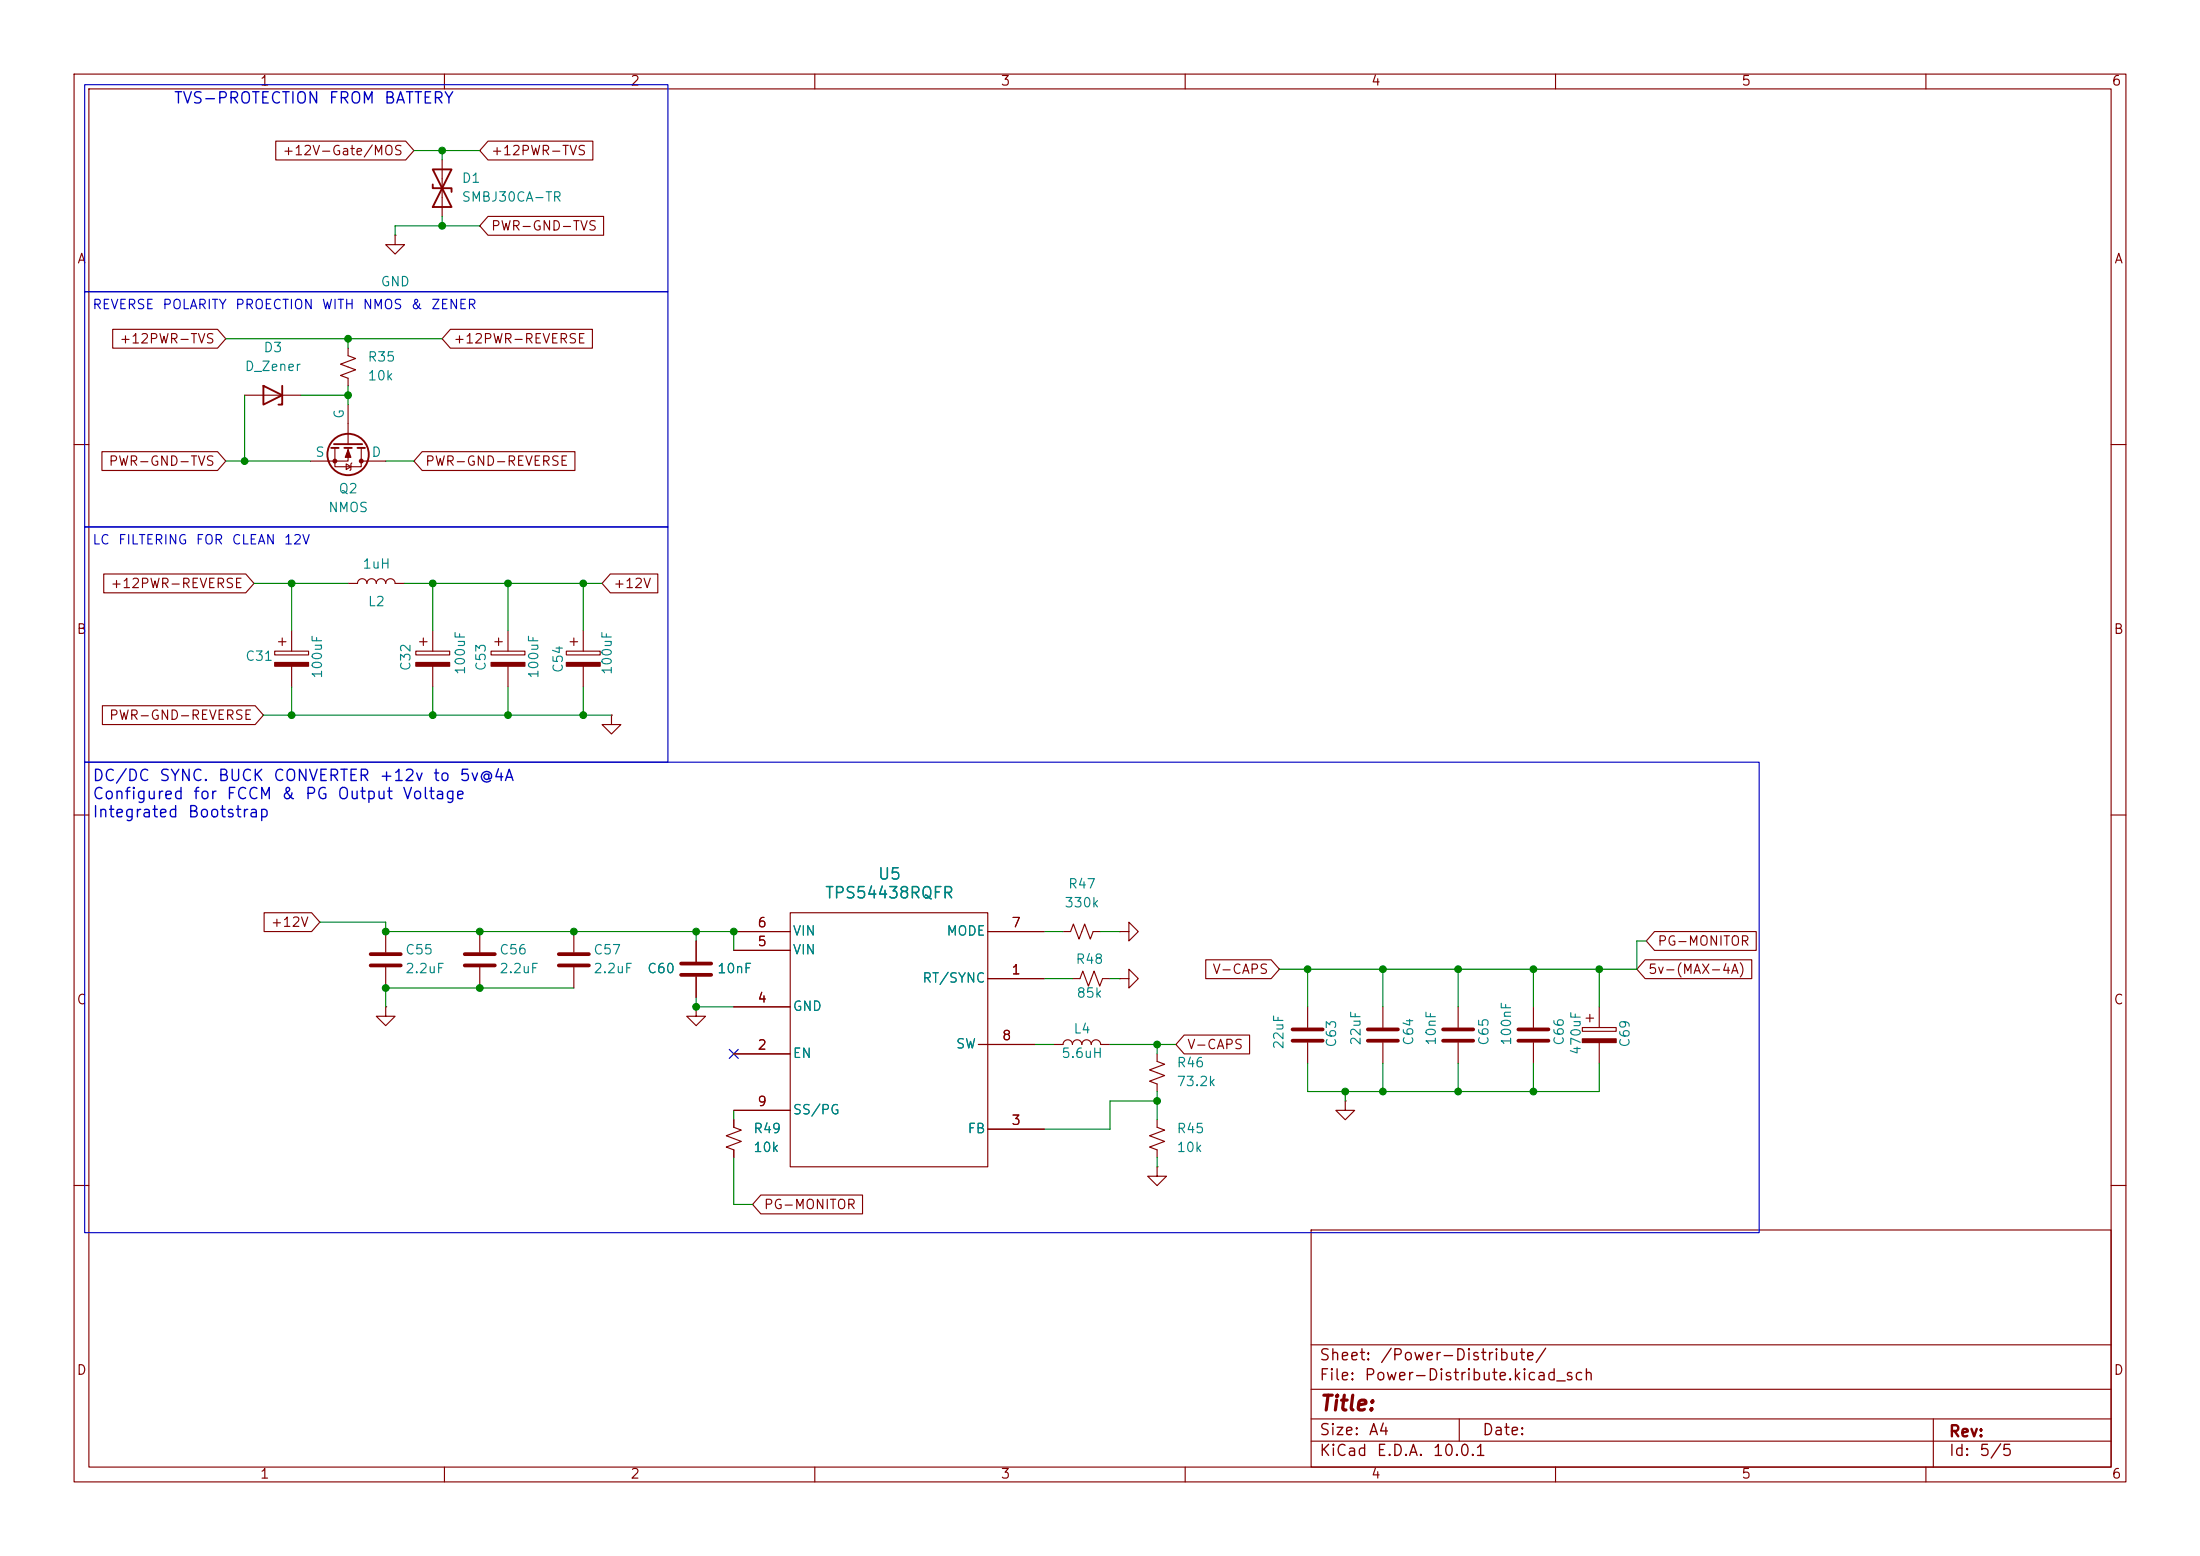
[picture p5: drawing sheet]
<svg xmlns="http://www.w3.org/2000/svg" width="297mm" height="210mm" viewBox="0 0 297 210" stroke-linecap="round" stroke-linejoin="round" font-family="sans-serif">
<path d="M0 0h297v210h-297z" fill="#fff" stroke="#fff" stroke-width=".14"/>
<g fill="none" stroke="#840000" stroke-width=".15">
<path d="M10 10h277v190h-277zM12 12h273v186h-273zM37.2 19h17.6l1.1 1.3-1.1 1.3h-17.6zM60 10v2M65.9 19h14.1v2.6h-14.1l-1.1-1.3zM110 10v2M160 10v2M210 10v2M260 10v2M53.3 31.8v1.2h1.3l-1.3 1.3-1.2-1.3h1.2M53.3 31.8h.1M59.7 21.6v7.6"/>
<path d="M65.9 29.2h15.6v2.6h-15.6l-1.1-1.3zM15.2 44.4h14.2l1.1 1.3-1.1 1.3h-14.2zM33 53.3h7.6M47 47v1l1 .4-2 .7 2 .8-2 .8 1 .4v1M47 54.6v5.3M60.8 44.4h19.2v2.6h-19.2l-1.1-1.3zM10 60h2M13.8 61h15.6l1.1 1.2-1.1 1.3h-15.6zM14 77.5h19.2l1.1 1.2-1.1 1.3h-19.2zM45.2 60.5v2.5h3.6v-2.5M46.7 62.6l.7 .4-.7 .4zM47 60.5v1.7h-5.1"/>
<path d="M47 78.7h1.3a.64 .64 0 0 1 .6-.6 .64 .64 0 0 1 .6 .6 .64 .64 0 0 1 .7-.6 .64 .64 0 0 1 .6 .6 .64 .64 0 0 1 .6-.6 .64 .64 0 0 1 .7 .6 .64 .64 0 0 1 .6-.6 .64 .64 0 0 1 .6 .6h1.3M47.5 62.5l-.1 .1v.8l-.2 .1M48.8 62.2h3.3M57 61h20.6v2.5h-20.6l-1.1-1.3zM82.4 77.5h6.4v2.5h-6.4l-1.1-1.3zM285 60h2M13.8 95.2h20.6l1.2 1.3-1.2 1.3h-20.6zM37.1 87.9h4.6v.5h-4.6zM37.6 86.6h1M38.1 86.1v1M39.4 85.1v2.8M39.4 89.9v2.8"/>
<path d="M56.1 87.9h4.6v.5h-4.6zM56.6 86.6h1.1M57.1 86.1v1M58.4 85.1v2.8M58.4 89.9v2.8M66.3 87.9h4.6v.5h-4.6zM66.8 86.6h1M67.3 86.1v1M68.6 85.1v2.8M68.6 89.9v2.8M76.5 87.9h4.5v.5h-4.5zM77 86.6h1"/>
<path d="M77.5 86.1v1M78.7 85.1v2.8M78.7 89.9v2.8M82.5 96.5v1.3h1.3l-1.3 1.3-1.2-1.3h1.2M82.5 96.5h.1M10 110h2M285 110h2M35.7 123.2h6.4l1.1 1.3-1.1 1.2h-6.4zM52.1 135.9v1.3h1.2l-1.2 1.2-1.3-1.2h1.3M52.1 135.9h.1M52.1 125.7v2.8M52.1 130.6v2.8"/>
<path d="M64.8 125.7v2.8M64.8 130.6v2.8M77.5 125.7v2.8M77.5 130.6v2.8M94 135.9v1.3h1.2l-1.2 1.2-1.3-1.2h1.3M94 135.9h.1M94 127v2.8M94 131.8v2.8M99.1 135.9h7.6M99.1 128.3h7.6M99.1 125.7h7.6M106.7 123.2h26.6v34.3h-26.6z"/>
<path d="M133.3 132.1h7.7M133.3 125.7h7.7M143.5 125.7h1l.4-1 .8 2 .7-2 .8 2 .4-1h1M144.8 132.1h1l.4-1 .7 2 .8-2 .8 2 .3-1h1.1M151.1 132.1h1.3v-1.3l1.3 1.3-1.3 1.3v-1.3M151.1 132.1h.1M151.1 125.7h1.3v-1.2l1.3 1.2-1.3 1.3v-1.3M151.1 125.7h.1M159.9 139.7h8.8v2.5h-8.8l-1.2-1.2zM162.8 129.5h8.8l1.1 1.3-1.1 1.3h-8.8zM176.5 135.9v2.8M186.7 135.9v2.8"/>
<path d="M196.8 135.9v2.8M207 135.9v2.8M213.6 138.7h4.6v.5h-4.6zM214.1 137.4h1M214.6 136.9v1M215.9 135.9v2.8M222.1 129.5h14.4v2.6h-14.4l-1.1-1.3zM223.4 125.7h13.7v2.6h-13.7l-1.2-1.3zM99.1 151.1v1l1 .4-2.1 .8 2.1 .8-2.1 .7 1.1 .4v1M99.1 142.2h7.6M99.1 149.9h7.6M132.1 141h7.6"/>
<path d="M133.3 152.4h7.7M142.2 141h1.3a.64 .64 0 0 1 .6-.7 .64 .64 0 0 1 .7 .7 .64 .64 0 0 1 .6-.7 .64 .64 0 0 1 .6 .7 .64 .64 0 0 1 .7-.7 .64 .64 0 0 1 .6 .7 .64 .64 0 0 1 .7-.7 .64 .64 0 0 1 .6 .7h1.3M156.2 151.1v1l1 .4-2 .8 2 .8-2 .7 1 .4v1M156.2 142.2v1.1l1 .3-2 .8 2 .8-2 .7 1 .4v1M156.2 157.5v1.3h1.3l-1.3 1.2-1.3-1.2h1.3M156.2 157.5h.1M176.5 140.7v2.8M181.6 148.6v1.3h1.3l-1.3 1.2-1.3-1.2h1.3M181.6 148.6h.1M186.7 140.7v2.8M196.8 140.7v2.8M207 140.7v2.8"/>
<path d="M215.9 140.7v2.8M10 160h2M102.7 161.3h13.7v2.5h-13.7l-1.1-1.2zM177 166h108v32h-108zM285 160h2M60 198v2M110 198v2M160 198v2M177 194.5h108M177 191.5h108M177 187.5h108M177 181.5h108"/>
<path d="M197 191.5v3M210 198v2M260 198v2M261 191.5v6.5"/>
</g>
<g fill="none" stroke="#840000" stroke-width=".25">
<path d="M58.4 22.9h2.6l-2.6 5h2.6zM58.4 24.9v.5h2.6v.5M35.6 52.1l2.5 1.2-2.5 1.3zM38.1 52.1v2.5h-.5M45.1 59.9h3.8M44.7 60.5h1M46.5 60.5h1M48.3 60.5h1"/>
<circle cx="47" cy="61.3" r="2.79"/>
</g>
<g fill="#840000" stroke="#840000" stroke-width=".15">
<path d="M47 60.7l.4 1h-.8z"/>
<path d="M66.3 89.4h4.6v.5h-4.6z"/>
<path d="M213.6 140.2h4.6v.5h-4.6z"/>
<path d="M37.1 89.4h4.6v.5h-4.6z"/>
<path d="M56.1 89.4h4.6v.5h-4.6z"/>
<path d="M76.5 89.4h4.5v.5h-4.5z"/>
<circle cx="48.8" cy="62.2" r=".25"/>
<circle cx="45.2" cy="62.2" r=".25"/>
</g>
<g fill="none" stroke="#840000" stroke-width=".51">
<path d="M50 128.8h4.1M50 130.3h4.1M62.7 128.8h4.1M62.7 130.3h4.1M75.4 128.8h4.1M75.4 130.3h4.1M91.9 131.6h4.1M91.9 130h4.1M174.5 138.9h4.1M184.7 138.9h4M194.8 138.9h4.1M205 138.9h4"/>
<path d="M174.5 140.5h4.1M184.7 140.5h4M194.8 140.5h4.1M205 140.5h4"/>
</g>
<g fill="none" stroke="#008400" stroke-width=".15">
<path d="M55.9 20.3h8.9M59.7 20.3v1.3M59.7 29.2v1.3M64.8 30.5h-11.5v1.3M30.5 45.7h29.2M33 53.3v8.9M40.6 53.3h6.4M47 45.7v1.3M47 52.1v2.5M30.5 62.2h11.4M34.3 78.7h12.7M39.4 78.7v6.4"/>
<path d="M52.1 62.2h3.8M54.6 78.7h26.7M58.4 78.7v6.4M68.6 78.7v6.4M78.7 78.7v6.4M35.6 96.5h46.9M39.4 92.7v3.8M58.4 92.7v3.8M68.6 92.7v3.8M78.7 92.7v3.8M43.2 124.5h8.9v1.2h47v2.6M77.5 133.4h-25.4v2.5"/>
<path d="M94 134.6v1.3h5.1M94 125.7v1.3M141 125.7h2.5M141 132.1h3.8M148.6 125.7h2.5M149.9 132.1h1.2M176.5 130.8v5.1M186.7 130.8v5.1M196.8 130.8v5.1M207 130.8v5.1M215.9 130.8v5.1M222.2 127h-1.2v3.8h-48.3"/>
<path d="M99.1 149.9v1.2M99.1 156.2v6.4h2.5M139.7 141h2.5M149.9 141h8.8M156.2 141v1.2M156.2 147.3v3.8M156.2 156.2v1.3M156.2 148.6h-6.3v3.8h-8.9M176.5 143.5v3.8h39.4v-3.8M181.6 147.3v1.3M186.7 143.5v3.8M196.8 143.5v3.8"/>
<path d="M207 143.5v3.8"/>
</g>
<path d="M98.5 141.6l1.2 1.2M99.7 141.6l-1.2 1.2" fill="none" stroke="#000084" stroke-width=".15"/>
<path d="M11.4 11.4h78.8v28h-78.8zM11.4 39.4h78.8v31.7h-78.8zM11.4 71.1h78.8v31.8h-78.8zM11.4 102.9h226.1v63.5h-226.1z" fill="none" stroke="#0000c2" stroke-width=".15"/>
<g fill="#008400" stroke="#008400" stroke-width=".14">
<circle cx="59.7" cy="20.3" r=".46"/>
<circle cx="47" cy="45.7" r=".46"/>
<circle cx="47" cy="53.3" r=".46"/>
<circle cx="33" cy="62.2" r=".46"/>
<circle cx="215.9" cy="130.8" r=".46"/>
<circle cx="207" cy="130.8" r=".46"/>
<circle cx="186.7" cy="130.8" r=".46"/>
<circle cx="176.5" cy="130.8" r=".46"/>
<circle cx="196.8" cy="130.8" r=".46"/>
<circle cx="207" cy="147.3" r=".46"/>
<circle cx="196.8" cy="147.3" r=".46"/>
<circle cx="186.7" cy="147.3" r=".46"/>
<circle cx="181.6" cy="147.3" r=".46"/>
<circle cx="156.2" cy="141" r=".46"/>
<circle cx="156.2" cy="148.6" r=".46"/>
<circle cx="94" cy="125.7" r=".46"/>
<circle cx="77.5" cy="125.7" r=".46"/>
<circle cx="64.8" cy="133.4" r=".46"/>
<circle cx="94" cy="135.9" r=".46"/>
<circle cx="64.8" cy="125.7" r=".46"/>
<circle cx="52.1" cy="133.4" r=".46"/>
<circle cx="52.1" cy="125.7" r=".46"/>
<circle cx="99.1" cy="125.7" r=".46"/>
<circle cx="78.7" cy="96.5" r=".46"/>
<circle cx="39.4" cy="96.5" r=".46"/>
<circle cx="78.7" cy="78.7" r=".46"/>
<circle cx="39.4" cy="78.7" r=".46"/>
<circle cx="68.6" cy="96.5" r=".46"/>
<circle cx="58.4" cy="96.5" r=".46"/>
<circle cx="58.4" cy="78.7" r=".46"/>
<circle cx="68.6" cy="78.7" r=".46"/>
<circle cx="59.7" cy="30.5" r=".46"/>
</g>
<text font-size="2" fill="#840000" x="178" y="190.9">Title:</text>
<g font-size="1.5" fill="#0000c2">
<text x="23.4" y="14.4">TVS-PROTECTION</text>
<text x="44.3" y="14.4">FROM</text>
<text x="51.7" y="14.4">BATTERY</text>
<text x="12.4" y="105.8">DC/DC</text>
<text x="21.4" y="105.8">SYNC.</text>
<text x="29.3" y="105.8">BUCK</text>
<text x="36.8" y="105.8">CONVERTER</text>
<text x="51.1" y="105.8">+12v</text>
<text x="58.4" y="105.8">to</text>
<text x="61.9" y="105.8">5v@4A</text>
<text x="12.4" y="108.3">Configured</text>
<text x="12.4" y="110.7">Integrated</text>
<text x="25.2" y="110.7">Bootstrap</text>
<text x="26" y="108.3">for</text>
<text x="30.5" y="108.3">FCCM</text>
<text x="37.9" y="108.3">&amp;</text>
<text x="41.1" y="108.3">PG</text>
<text x="45.4" y="108.3">Output</text>
<text x="54.2" y="108.3">Voltage</text>
</g>
<g font-size="1.5" fill="#008484">
<text x="118.4" y="119.1">U5</text>
<text x="111.3" y="121.6">TPS54438RQFR</text>
</g>
<g font-size="1.5" fill="#840000">
<text x="178" y="184">Sheet:</text>
<text x="186.2" y="184">/Power-Distribute/</text>
<text x="178" y="186.7">File:</text>
<text x="184.1" y="186.7">Power-Distribute.kicad_sch</text>
<text x="178" y="196.9">KiCad</text>
<text x="178" y="194.1">Size:</text>
<text x="184.7" y="194.1">A4</text>
<text x="185.7" y="196.9">E.D.A.</text>
<text x="193.3" y="196.9">10.0.1</text>
<text x="200" y="194.1">Date:</text>
<text x="263" y="194.3">Rev:</text>
<text x="263" y="196.9">Id:</text>
<text x="267.1" y="196.9">5/5</text>
</g>
<g font-size="1.3" fill="#840000">
<text x="35" y="11.9">1</text>
<text x="85" y="11.9">2</text>
<text x="135" y="11.9">3</text>
<text x="185" y="11.9">4</text>
<text x="235" y="11.9">5</text>
<text x="285" y="11.9">6</text>
<text x="38" y="21.3">+12V-Gate/MOS</text>
<text x="66.2" y="21.3">+12PWR-TVS</text>
<text x="10.3" y="35.9">A</text>
<text x="66.2" y="31.4">PWR-GND-TVS</text>
<text x="285.3" y="35.9">A</text>
<text x="16" y="46.7">+12PWR-TVS</text>
<text x="61.1" y="46.7">+12PWR-REVERSE</text>
<text x="14.6" y="63.2">PWR-GND-TVS</text>
<text x="57.3" y="63.2">PWR-GND-REVERSE</text>
<text x="14.8" y="79.7">+12PWR-REVERSE</text>
<text x="82.7" y="79.7">+12V</text>
<text x="10.3" y="85.9">B</text>
<text x="285.3" y="85.9">B</text>
<text x="14.6" y="97.5">PWR-GND-REVERSE</text>
<text x="36.5" y="125.4">+12V</text>
<text x="102.2" y="125.5">6</text>
<text x="136.5" y="125.5">7</text>
<text x="102.2" y="128">5</text>
<text x="136.5" y="131.8">1</text>
<text x="163.6" y="131.8">V-CAPS</text>
<text x="222.4" y="131.8">5v-(MAX-4A)</text>
<text x="223.7" y="128">PG-MONITOR</text>
<text x="10.3" y="135.9">C</text>
<text x="102.2" y="135.6">4</text>
<text x="285.3" y="135.9">C</text>
<text x="102.2" y="142">2</text>
<text x="135.2" y="140.7">8</text>
<text x="160.2" y="141.9">V-CAPS</text>
<text x="102.2" y="149.6">9</text>
<text x="136.5" y="152.1">3</text>
<text x="103" y="163.5">PG-MONITOR</text>
<text x="10.3" y="185.9">D</text>
<text x="285.3" y="185.9">D</text>
<text x="35" y="199.9">1</text>
<text x="85" y="199.9">2</text>
<text x="135" y="199.9">3</text>
<text x="185" y="199.9">4</text>
<text x="235" y="199.9">5</text>
<text x="285" y="199.9">6</text>
</g>
<g font-size="1.3" fill="#008484">
<text x="62.2" y="25">D1</text>
<text x="62.2" y="27.5">SMBJ30CA-TR</text>
<text x="51.3" y="39">GND</text>
<text x="35.5" y="47.9">D3</text>
<text x="32.9" y="50.4">D_Zener</text>
<text x="49.5" y="51.7">10k</text>
<text x="49.5" y="49.1">R35</text>
<text x="46.7" y="56.6" transform="rotate(-90 46.7 56.6)">G</text>
<text x="42.5" y="62">S</text>
<text x="50.1" y="62">D</text>
<text x="44.2" y="69.4">NMOS</text>
<text x="45.6" y="66.9">Q2</text>
<text x="48.9" y="77.1">1uH</text>
<text x="49.6" y="82.1">L2</text>
<text x="33" y="89.5">C31</text>
<text x="43.8" y="91.7" transform="rotate(-90 43.8 91.7)">100uF</text>
<text x="55.7" y="90.7" transform="rotate(-90 55.7 90.7)">C32</text>
<text x="63.1" y="91.2" transform="rotate(-90 63.1 91.2)">100uF</text>
<text x="65.9" y="90.7" transform="rotate(-90 65.9 90.7)">C53</text>
<text x="73" y="91.7" transform="rotate(-90 73 91.7)">100uF</text>
<text x="76.3" y="90.9" transform="rotate(-90 76.3 90.9)">C54</text>
<text x="82.9" y="91.2" transform="rotate(-90 82.9 91.2)">100uF</text>
<text x="143.6" y="122.8">330k</text>
<text x="144.1" y="120.2">R47</text>
<text x="54.6" y="129.1">C55</text>
<text x="54.6" y="131.7">2.2uF</text>
<text x="67.3" y="129.1">C56</text>
<text x="67.3" y="131.7">2.2uF</text>
<text x="80" y="129.1">C57</text>
<text x="80" y="131.7">2.2uF</text>
<text x="87.3" y="131.7">C60</text>
<text x="96.7" y="131.7">10nF</text>
<text x="106.9" y="129.1">VIN</text>
<text x="106.9" y="126.6">VIN</text>
<text x="127.7" y="126.6">MODE</text>
<text x="145.1" y="130.4">R48</text>
<text x="106.9" y="136.8">GND</text>
<text x="124.4" y="132.9">RT/SYNC</text>
<text x="145.2" y="135">85k</text>
<text x="106.9" y="143.1">EN</text>
<text x="129" y="141.8">SW</text>
<text x="143.2" y="143.1">5.6uH</text>
<text x="144.8" y="139.8">L4</text>
<text x="173.6" y="141.7" transform="rotate(-90 173.6 141.7)">22uF</text>
<text x="180.7" y="141.5" transform="rotate(-90 180.7 141.5)">C63</text>
<text x="184" y="141.2" transform="rotate(-90 184 141.2)">22uF</text>
<text x="191.1" y="141.2" transform="rotate(-90 191.1 141.2)">C64</text>
<text x="194.2" y="141.2" transform="rotate(-90 194.2 141.2)">10nF</text>
<text x="201.3" y="141.2" transform="rotate(-90 201.3 141.2)">C65</text>
<text x="204.3" y="141.2" transform="rotate(-90 204.3 141.2)">100nF</text>
<text x="211.4" y="141.2" transform="rotate(-90 211.4 141.2)">C66</text>
<text x="213.7" y="142.5" transform="rotate(-90 213.7 142.5)">470uF</text>
<text x="220.3" y="141.5" transform="rotate(-90 220.3 141.5)">C69</text>
<text x="158.8" y="144.4">R46</text>
<text x="158.8" y="146.9">73.2k</text>
<text x="101.6" y="155.8">10k</text>
<text x="101.6" y="153.3">R49</text>
<text x="106.9" y="150.7">SS/PG</text>
<text x="130.5" y="153.3">FB</text>
<text x="158.8" y="155.8">10k</text>
<text x="158.8" y="153.3">R45</text>
</g>
<g font-size="1.3" fill="#0000c2">
<text x="12.4" y="42">REVERSE</text>
<text x="21.8" y="42">POLARITY</text>
<text x="31.7" y="42">PROECTION</text>
<text x="43.4" y="42">WITH</text>
<text x="48.9" y="42">NMOS</text>
<text x="55.4" y="42">&amp;</text>
<text x="58.1" y="42">ZENER</text>
<text x="12.4" y="73.8">LC</text>
<text x="15.9" y="73.8">FILTERING</text>
<text x="26.3" y="73.8">FOR</text>
<text x="31.2" y="73.8">CLEAN</text>
<text x="38.2" y="73.8">12V</text>
</g>
</svg>
